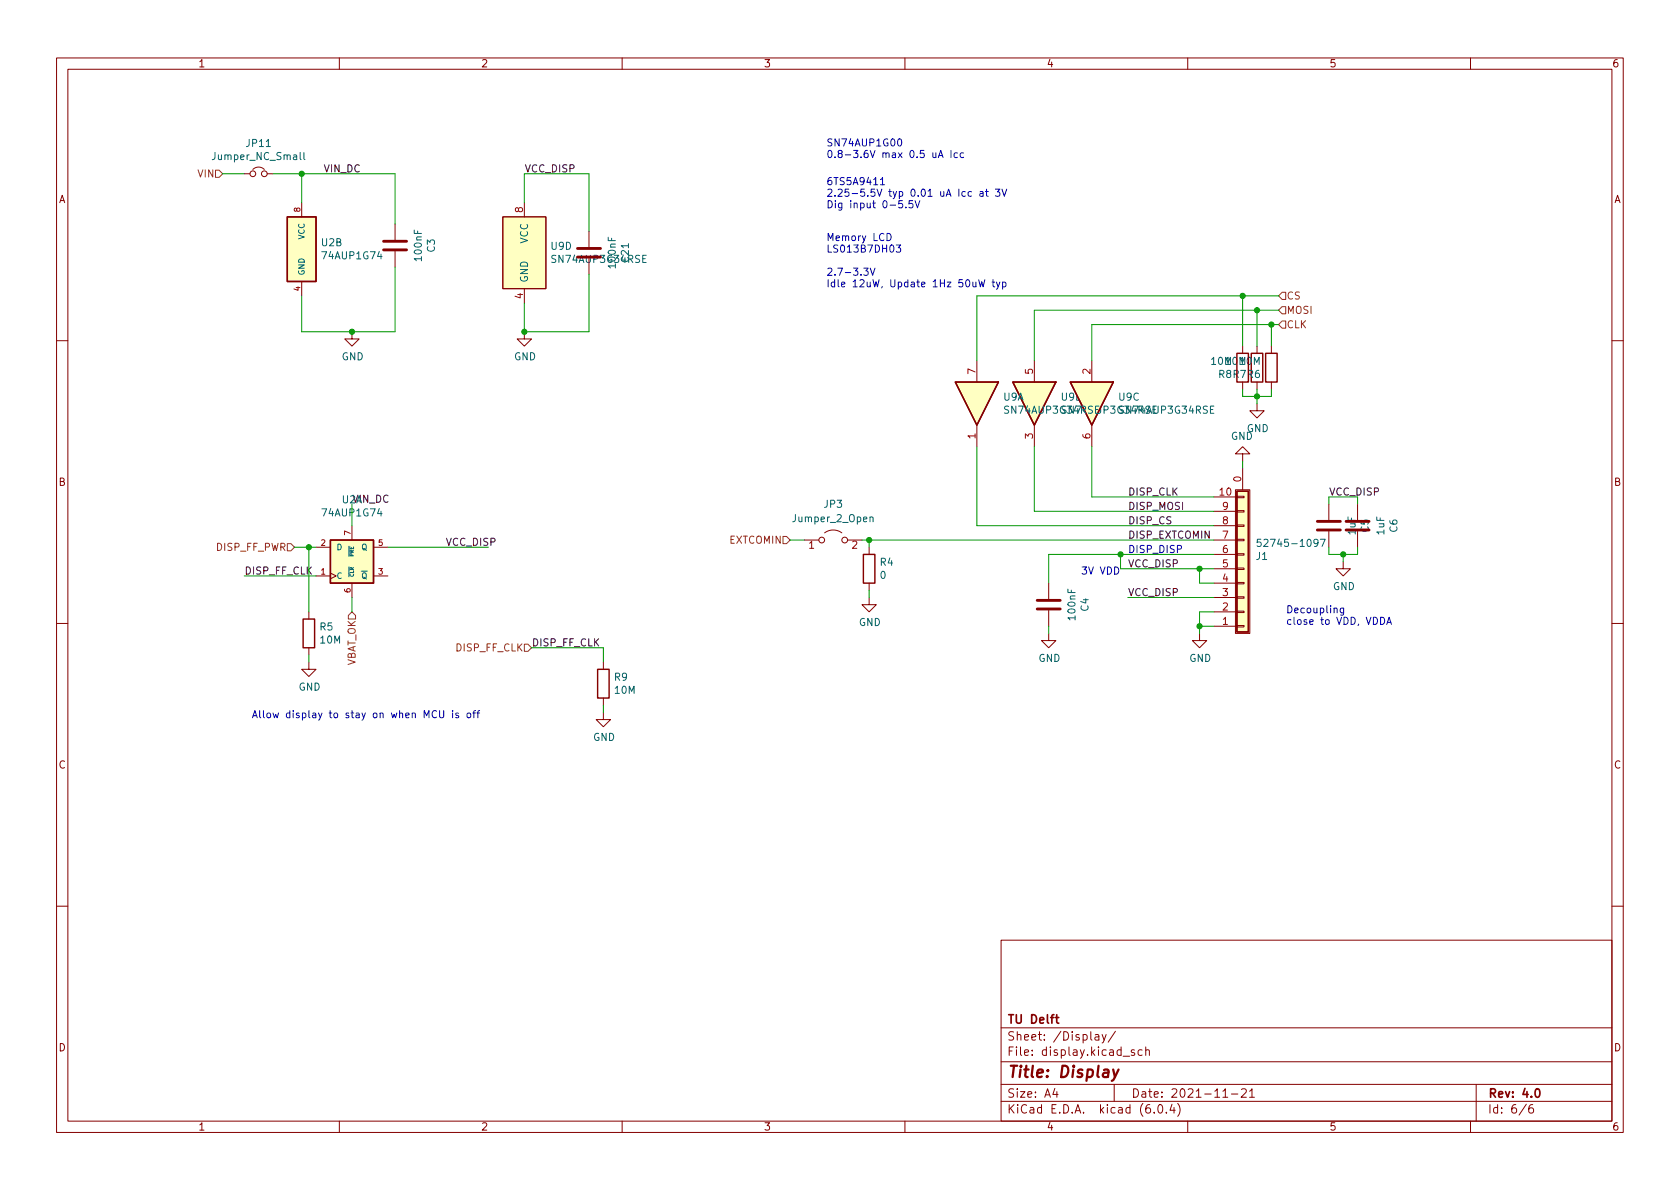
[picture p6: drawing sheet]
<svg xmlns="http://www.w3.org/2000/svg" width="297mm" height="210mm" viewBox="0 0 297 210" stroke-linecap="round" stroke-linejoin="round" font-family="sans-serif">
<g fill="none" stroke="#840000" stroke-width=".18">
<path d="M10 10.2h277v190.1h-277zM12 12.2h273v186.1h-273zM60 10.2v2M110 10.2v2M160 10.2v2M210 10.2v2M260 10.2v2M43.2 30.7h1M44.7 30a1.44 1.44 0 0 1 2 0M47.2 30.7h1.1M53.3 35.8v2.5M69.8 39.6v2.8"/>
<path d="M88.9 38.3h7.6v12.7h-7.6zM92.7 35.8v2.5M53.3 49.8v2.5M62.2 58.7v1.2h1.3l-1.3 1.3-1.2-1.3h1.2M69.8 44.4v2.8M92.7 58.7v1.2h1.3l-1.3 1.3-1.3-1.3h1.3M92.7 51v2.6M104.1 40.9v2.8M104.1 45.7v2.8M10 60.2h2M172.7 63.7v3.9M172.7 75.2v3.8"/>
<path d="M182.9 63.7v3.9M182.9 75.2v3.8M193 63.7v3.9M193 75.2v3.8M219.7 61.2v1.3M219.7 67.6v1.2M222.2 71.4v1.2h1.3l-1.3 1.3-1.2-1.3h1.2M222.2 61.2v1.3M222.2 67.6v1.2M224.8 61.2v1.3M224.8 67.6v1.2M285 60.2h2"/>
<path d="M55.9 96.8h2.5M62.2 93v2.5M66 96.8h2.6M142.2 95.5h2.6M145.8 94.2a2.54 2.54 0 0 1 3 0M149.9 95.5h2.5M153.7 96.8v1.2M214.6 95.5h4.1M214.6 87.9h4.1M214.6 98h4.1M214.6 93h4.1M214.6 90.4h4.1"/>
<path d="M218.4 86.6h2.6v25.4h-2.6zM218.7 87.8h1.3v.2h-1.3zM218.7 90.3h1.3v.2h-1.3zM218.7 92.8h1.3v.3h-1.3zM218.7 95.4h1.3v.2h-1.3zM218.7 97.9h1.3v.3h-1.3zM219.7 80.3h1.3l-1.3-1.3-1.3 1.3h1.3v1.2M219.7 82.8v3.8M234.9 89.1v2.8M234.9 94v2.8M237.5 99.3v1.3h1.3l-1.3 1.2-1.3-1.2h1.3M240 89.1v2.8"/>
<path d="M240 94v2.8M10 110.2h2M54.6 117.1v1.3h1.3l-1.3 1.2-1.3-1.2h1.3M54.6 108.2v1.3M54.6 114.5v1.3M55.9 101.8h2.5M58.4 101.3l1 .5-1 .6M62.2 103.1v2.6M66 101.8h2.6M106.7 117.1v1.3M153.7 105.7v1.2h1.2l-1.2 1.3-1.3-1.3h1.3M153.7 103.1v1.3"/>
<path d="M185.4 112v1.3h1.3l-1.3 1.2-1.3-1.2h1.3M185.4 103.1v2.8M185.4 107.9v2.8M212.1 112v1.3h1.3l-1.3 1.2-1.3-1.2h1.3M214.6 110.7h4.1M214.6 108.2h4.1M214.6 105.7h4.1M214.6 103.1h4.1M214.6 100.6h4.1M218.7 100.5h1.3v.2h-1.3zM218.7 103h1.3v.2h-1.3zM218.7 105.5h1.3v.3h-1.3z"/>
<path d="M218.7 108.1h1.3v.2h-1.3zM218.7 110.6h1.3v.3h-1.3zM285 110.2h2M106.7 126v1.2h1.2l-1.2 1.3-1.3-1.3h1.3M106.7 123.4v1.3M10 160.2h2M177 166.3h108v32h-108zM285 160.2h2M60 198.3v2M110 198.3v2M160 198.3v2M177 194.8h108"/>
<path d="M177 191.8h108M177 187.8h108M177 181.8h108M186.5 192.5l-.4 1h1M186.9 193v1M193.6 183h.6l.1 .9M194.3 183.3l-.5 .1a.29 .29 0 0 0-.2 .2 .29 .29 0 0 0 .2 .3h.5M194.9 182.9l.3 1M195.6 182.9l-.5 1.4-.2 .1M197 191.8v3M197.2 182.4l-1.3 1.9M198.6 186.8h1.1"/>
<path d="M200.6 185.7l-.4-.1-.2 .2 .1 .3 .5 .1v.4h-.6M201.9 185.7l-.4-.1-.3 .3v.4l.2 .3h.5M202.6 185.8l.2-.2 .3 .1 .1 .9M202.6 185.1v1.5M204.1 196.7v.1M204.9 195.4l.2-.1a.81 .81 0 0 1 .6 .7 .81 .81 0 0 1-.3 .8h-.2a.81 .81 0 0 1-.6-.6 .81 .81 0 0 1 .3-.8zM206.2 196.7v.1M207.2 195.3l-.3 1h.9M207.6 195.8v1M208.2 195.1a1.72 1.72 0 0 1 0 2.3M210 198.3v2M216.2 193l.4-.5v1.5"/>
<path d="M216.2 194h.9M217.7 193.5h1.2M219.5 192.7l.6-.2 .2 .2 .1 .3-1 1h1M220.9 193l.5-.5v1.5M220.9 194h.9M260 198.3v2M261 191.8v6.5M269.9 195.3l-1.3 1.9M271 195.3a.6 .6 0 0 0-.7 .7v.5l.1 .3h.5l.2-.1 .1-.5-.2-.2-.4-.1-.3 .3"/>
<circle cx="44.7" cy="30.7" r=".51"/>
<circle cx="46.7" cy="30.7" r=".51"/>
<circle cx="145.3" cy="95.5" r=".51"/>
<circle cx="149.4" cy="95.5" r=".51"/>
</g>
<path d="M186.6 179.9h.6M186.8 179.4v1.3l.4 .2M271.6 192.6l.2-.1a.82 .82 0 0 1 .6 .7 .82 .82 0 0 1-.3 .8h-.2a.81 .81 0 0 1-.6-.6 .81 .81 0 0 1 .3-.8z" fill="none" stroke="#840000" stroke-width=".3"/>
<path d="M196.8 189.1l.3 1.4M197.8 189.1l-.9 1.8-.3 .2" fill="none" stroke="#840000" stroke-width=".4"/>
<path d="M53.1 27v1l.1 .2M53.7 27v1l.2 .2M193.9 71.8v1l.2 .3h.3l.2-.3v-1M195.2 72.5l.6-.1 .1-.2v-.3l-.7-.1v1.3M196.4 71.8h.7l-.4 .5 .4 .1v.6l-.2 .1-.5-.1M198.4 71.9a.59 .59 0 0 0-.8 .6 .59 .59 0 0 0 .8 .5v-.5h-.2M153.8 91.5l.2-.1 .3 .1 .1 .8M222.9 95.4h-.6v.6l.1-.2 .5 .1 .1 .2-.1 .4-.1 .1-.5-.1M233.5 95.4h.8l-.5 1.2" fill="none" stroke="#006464" stroke-width=".18"/>
<path d="M67.8 44.2h4.1M67.8 42.7h4.1M102.1 45.5h4.1M102.1 43.9h4.1M232.9 93.7h4.1M232.9 92.2h4.1M238 93.7h4.1M238 92.2h4.1M183.4 107.7h4.1M183.4 106.2h4.1" fill="none" stroke="#840000" stroke-width=".51"/>
<path d="M50.8 38.3h5.1v11.5h-5.1zM168.9 67.6h7.6l-3.8 7.6zM179.1 67.6h7.6l-3.8 7.6zM189.2 67.6h7.6l-3.8 7.6zM218.7 62.5h2v5.1h-2zM221.2 62.5h2.1v5.1h-2.1zM223.8 62.5h2v5.1h-2zM58.4 95.5h7.6v7.6h-7.6zM152.7 98h2v5.1h-2zM218.7 86.9h2v24.9h-2zM53.6 109.5h2v5h-2zM105.7 118.4h2v5h-2z" fill="none" stroke="#840000" stroke-width=".25"/>
<g fill="#ffffc2" stroke="#ffffc2" stroke-width=".18">
<path d="M179.1 67.6h7.6l-3.8 7.6z"/>
<path d="M189.2 67.6h7.6l-3.8 7.6z"/>
<path d="M168.9 67.6h7.6l-3.8 7.6z"/>
<path d="M50.8 38.3h5.1v11.5h-5.1z"/>
<path d="M88.9 38.3h7.6v12.7h-7.6z"/>
<path d="M218.7 86.9h2v24.9h-2z"/>
<path d="M58.4 95.5h7.6v7.6h-7.6z"/>
</g>
<path d="M38.1 30.1h.6l.7 .6-.7 .7h-.6zM226.7 54.2h.6v1.3h-.6l-.6-.6zM226.7 51.7h.6v1.3h-.6l-.6-.7zM226.7 56.8h.6v1.2h-.6l-.6-.6zM50.8 96.1h.6l.7 .7-.7 .6h-.6zM138.4 94.9h.7l.6 .6-.6 .6h-.7zM62.2 108.2l.7 .6v.7h-1.3v-.7zM92.7 113.9h.6l.7 .6-.7 .7h-.6z" fill="none" stroke="#725600" stroke-width=".18"/>
<g fill="none" stroke="#0000c2" stroke-width=".18">
<path d="M155.7 31.8l.3-.4v1.3M155.7 32.7h.7M158.8 24.7l.2-.1a.68 .68 0 0 1 .4 .6 .68 .68 0 0 1-.4 .6l-.2-.1-.1-.4zM159.6 35.5h-.7v.6l.2-.1h.4l.1 .2v.4l-.2 .2-.5-.2M160.2 36.6v.2M161.4 35.5h-.6l-.1 .6 .2-.1h.4l.1 .2v.4l-.2 .2-.5-.2M161.8 35.5l.4 1.3 .4-1.3M165.9 27.9l.4-1.3 .4 1.3M166 27.5h.6M168.1 26.6v1.3M169.3 27.1l-.4-.1-.2 .3 .1 .5h.5M170.4 27.1l-.4-.1-.2 .3 .1 .5h.5"/>
<path d="M171.8 33.9h-.4l-.2 .2 .1 .6h.5M173.3 33.9h.5v.8M173.8 34.2h-.4l-.2 .2 .2 .3h.4M174.2 33.9h.5M174.4 33.4v1.1l.3 .2M176 33.4h.8l-.4 .5 .3 .1v.6l-.2 .1-.5-.1M177.2 33.4l.4 1.3 .4-1.3M152.7 47.4h.8l-.4 .5 .3 .1v.6l-.1 .1-.6-.1M153.9 47.4l.4 1.3 .4-1.3M156.8 41.3a.64 .64 0 0 1 .8 .6 .64 .64 0 0 1-.8 .6zM158.5 43.3h.7l-.4 .5 .4 .1v.6l-.2 .1-.5-.1M173 49.5l.3 1.2 .3-.9 .2 .9 .3-1.2"/>
<path d="M175.4 49.9h.5M175.6 49.5v1l.3 .2M176.2 49.9l.3 .8M176.8 49.9l-.4 1.1-.2 .2M177.3 49.9h.3l.3 .2-.1 .6h-.5M177.3 49.9v1.3M237.6 107.5v1.1l-.3 .2-.3-.1M237.6 107.6l-.4-.1-.2 .3 .1 .5h.5M244.1 109.1a.64 .64 0 0 1 .7 .7 .64 .64 0 0 1-.7 .6zM245.2 110.4l.4-1.3 .4 1.3M245.3 110.1h.6M77.2 125.8a.6 .6 0 0 0-.9 .4 .6 .6 0 0 0 .6 .7l.3-.1"/>
<path d="M77.7 125.7v1l.3 .2h.2l.3-.2v-1M80 125.7v.1M80 126.1v.8M81.1 126.1h-.3l-.2 .2v.1l.5 .2v.3h-.5M82.7 126.1h.3l.2 .2v.4l-.2 .2h-.3l-.1-.2zM83.6 126.1h.5M84.1 125.7l-.3 .1v1.1M84.3 126.1h.5M84.8 125.7l-.3 .1v1.1"/>
</g>
<g fill="none" stroke="#009600" stroke-width=".18">
<path d="M39.4 30.7h3.8M48.3 30.7h21.5v8.9M53.3 30.7v5.1M92.7 35.8v-5.1h11.4v10.2M69.8 47.2v11.5h-16.5v-6.4M104.1 48.5v10.2h-11.4v-5.1M219.7 52.3v8.9M222.2 54.9v6.3M224.8 57.4v3.8M226.1 57.4h-33.1v6.3M226.1 54.9h-43.2v8.8M226.1 52.3h-53.4v11.4"/>
<path d="M172.7 79v14h41.9M182.9 79v11.4h31.7M193 79v8.9h21.6M219.7 68.8v1.3h5.1v-1.3M222.2 68.8v2.6M52.1 96.8h3.8M54.6 96.8v11.4M62.2 89.1v3.9M68.6 96.8h17.8M139.7 95.5h2.5M152.4 95.5h62.2M153.7 95.5v1.3"/>
<path d="M198.1 98v2.6h16.5M214.6 98h-29.2v5.1M219.7 81.5v1.3M234.9 96.8v1.2h5.1v-1.2M234.9 89.1v-1.2h5.1v1.2M237.5 98v1.3M43.2 101.8h12.7M54.6 115.8v1.3M62.2 105.7v2.5M94 114.5h12.7v2.6M153.7 104.4v1.3M185.4 110.7v1.3"/>
<path d="M199.4 105.7h15.2M212.1 100.6v2.5h2.5M212.1 110.7h2.5M214.6 108.2h-2.5v3.8M106.7 124.7v1.3"/>
</g>
<g fill="#009600" stroke="#009600" stroke-width=".18">
<circle cx="237.5" cy="98" r=".46"/>
<circle cx="219.7" cy="52.3" r=".46"/>
<circle cx="222.2" cy="54.9" r=".46"/>
<circle cx="224.8" cy="57.4" r=".46"/>
<circle cx="222.2" cy="70.1" r=".46"/>
<circle cx="198.1" cy="98" r=".46"/>
<circle cx="92.7" cy="58.7" r=".46"/>
<circle cx="153.7" cy="95.5" r=".46"/>
<circle cx="212.1" cy="100.6" r=".46"/>
<circle cx="212.1" cy="110.7" r=".46"/>
<circle cx="53.3" cy="30.7" r=".46"/>
<circle cx="62.2" cy="58.7" r=".46"/>
<circle cx="54.6" cy="96.8" r=".46"/>
</g>
<text font-size="2.8" fill="#840000" x="178" y="190.6">Title: Display</text>
<g font-size="2.1" fill="#840000">
<text x="178" y="184">Sheet: /Display/</text>
<text x="178" y="181">TU Delft</text>
<text x="178" y="186.7">File: display.kicad_sch</text>
<text x="178" y="196.9">KiCad E.D.A. kicad (6.0.4)</text>
<text x="178" y="194.1">Size: A4</text>
<text x="200" y="194.1">Date: 2021-11-21</text>
<text x="263" y="194.1">Rev: 4.0</text>
<text x="263" y="196.9">Id: 6/6</text>
</g>
<g font-size="1.8" fill="#840000">
<text x="35" y="11.9">1</text>
<text x="85" y="11.9">2</text>
<text x="135" y="11.9">3</text>
<text x="185" y="11.9">4</text>
<text x="235" y="11.9">5</text>
<text x="285" y="11.9">6</text>
<text x="10.3" y="35.9">A</text>
<text x="285.3" y="35.9">A</text>
<text x="10.3" y="85.9">B</text>
<text x="285.3" y="85.9">B</text>
<text x="10.3" y="135.9">C</text>
<text x="285.3" y="135.9">C</text>
<text x="10.3" y="185.9">D</text>
<text x="285.3" y="185.9">D</text>
<text x="35" y="199.9">1</text>
<text x="85" y="199.9">2</text>
<text x="135" y="199.9">3</text>
<text x="185" y="199.9">4</text>
<text x="235" y="199.9">5</text>
<text x="285" y="199.9">6</text>
</g>
<g font-size="1.8" fill="#006464">
<text x="37.9" y="28.3">Jumper_NC_Small</text>
<text x="43.7" y="26">JP11</text>
<text x="56.9" y="43.5">U2B</text>
<text x="57.2" y="45.8">74AUP1G74</text>
<text x="74.6" y="46" transform="rotate(-90 74.6 46)">100nF</text>
<text x="76.9" y="44.6" transform="rotate(-90 76.9 44.6)">C3</text>
<text x="93.3" y="43.1" transform="rotate(-90 93.3 43.1)">VCC</text>
<text x="97.4" y="44.2">U9D</text>
<text x="97.8" y="46.5">SN74AUP3G34RSE</text>
<text x="108.9" y="47.3" transform="rotate(-90 108.9 47.3)">100nF</text>
<text x="111.2" y="46.3" transform="rotate(-90 111.2 46.3)">C21</text>
<text x="93.3" y="50" transform="rotate(-90 93.3 50)">GND</text>
<text x="60.4" y="63.7">GND</text>
<text x="90.9" y="63.7">GND</text>
<text x="214.2" y="64.5">10M</text>
<text x="216.7" y="64.5">10M</text>
<text x="219.3" y="64.5">10M</text>
<text x="177.4" y="70.8">U9A</text>
<text x="187.7" y="70.8">U9B</text>
<text x="197.8" y="70.8">U9C</text>
<text x="215.5" y="66.8">R8R7R6</text>
<text x="177.9" y="73.1">SN74AUP3G34RSE</text>
<text x="198.2" y="73.1">SN74AUP3G34RSE</text>
<text x="217.6" y="77.8">GND</text>
<text x="220.4" y="76.4">GND</text>
<text x="145.7" y="89.8">JP3</text>
<text x="57.2" y="91.3">74AUP1G74</text>
<text x="140.4" y="92.3">Jumper_2_Open</text>
<text x="239.7" y="94.5" transform="rotate(-90 239.7 94.5)">1uF</text>
<text x="242" y="94.1" transform="rotate(-90 242 94.1)">C5</text>
<text x="244.8" y="94.5" transform="rotate(-90 244.8 94.5)">1uF</text>
<text x="247.1" y="94.1" transform="rotate(-90 247.1 94.1)">C6</text>
<text x="155.6" y="100">R4</text>
<text x="222.1" y="99">J1</text>
<text x="223.5" y="96.7">52745-1097</text>
<text x="155.6" y="102.4">0</text>
<text x="235.7" y="104.3">GND</text>
<text x="56.6" y="111.5">R5</text>
<text x="56.7" y="113.8">10M</text>
<text x="151.8" y="110.7">GND</text>
<text x="190.1" y="109.5" transform="rotate(-90 190.1 109.5)">100nF</text>
<text x="192.5" y="108.1" transform="rotate(-90 192.5 108.1)">C4</text>
<text x="183.6" y="117">GND</text>
<text x="210.3" y="117">GND</text>
<text x="52.8" y="122.1">GND</text>
<text x="108.6" y="120.4">R9</text>
<text x="108.8" y="122.7">10M</text>
<text x="104.8" y="131">GND</text>
</g>
<g font-size="1.8" fill="#0000c2">
<text x="146" y="25.9">SN74AUP1G00</text>
<text x="146" y="27.9">0.8-3.6V max 0.5 uA Icc</text>
<text x="146" y="32.7">6TS5A9411</text>
<text x="146" y="34.8">2.25-5.5V typ 0.01 uA Icc at 3V</text>
<text x="146" y="36.8">Dig input 0-5.5V</text>
<text x="146" y="42.6">Memory LCD</text>
<text x="146" y="44.7">LS013B7DH03</text>
<text x="146" y="48.7">2.7-3.3V</text>
<text x="146" y="50.8">Idle 12uW, Update 1Hz 50uW typ</text>
<text x="191.7" y="101.6">3V VDD</text>
<text x="199.4" y="97.8">DISP_DISP</text>
<text x="227.3" y="108.4">Decoupling</text>
<text x="227.3" y="110.5">close to VDD, VDDA</text>
<text x="44.4" y="127">Allow display to stay on when MCU is off</text>
</g>
<g font-size="1.8" fill="#725600">
<text x="35" y="31.4">VIN</text>
<text x="227.4" y="53">CS</text>
<text x="227.4" y="55.5">MOSI</text>
<text x="227.4" y="58">CLK</text>
<text x="38.3" y="97.4">DISP_FF_PWR</text>
<text x="129" y="96.1">EXTCOMIN</text>
<text x="62.9" y="118" transform="rotate(-90 62.9 118)">VBAT_OK</text>
<text x="80.7" y="115.2">DISP_FF_CLK</text>
</g>
<g font-size="1.8" fill="#0f0f0f">
<text x="57.1" y="30.5">VIN_DC</text>
<text x="92.7" y="30.5">VCC_DISP</text>
<text x="60.5" y="89">U2A</text>
<text x="62.2" y="88.9">VIN_DC</text>
<text x="199.4" y="87.6">DISP_CLK</text>
<text x="234.9" y="87.6">VCC_DISP</text>
<text x="199.4" y="92.7">DISP_CS</text>
<text x="199.4" y="95.2">DISP_EXTCOMIN</text>
<text x="199.4" y="90.2">DISP_MOSI</text>
<text x="43.2" y="101.6">DISP_FF_CLK</text>
<text x="78.7" y="96.5">VCC_DISP</text>
<text x="199.4" y="100.3">VCC_DISP</text>
<text x="199.4" y="105.4">VCC_DISP</text>
<text x="94" y="114.3">DISP_FF_CLK</text>
</g>
<g font-size="1.8" fill="#a90000">
<text x="92.5" y="37.6" transform="rotate(-90 92.5 37.6)">8</text>
<text x="92.5" y="52.8" transform="rotate(-90 92.5 52.8)">4</text>
<text x="172.5" y="66.1" transform="rotate(-90 172.5 66.1)">7</text>
<text x="182.6" y="66.1" transform="rotate(-90 182.6 66.1)">5</text>
<text x="192.8" y="66.1" transform="rotate(-90 192.8 66.1)">2</text>
<text x="172.5" y="77.6" transform="rotate(-90 172.5 77.6)">1</text>
<text x="182.6" y="77.6" transform="rotate(-90 182.6 77.6)">3</text>
<text x="192.8" y="77.6" transform="rotate(-90 192.8 77.6)">6</text>
<text x="215.7" y="87.6">10</text>
<text x="219.5" y="85.2" transform="rotate(-90 219.5 85.2)">0</text>
<text x="216.2" y="95.2">7</text>
<text x="216.2" y="92.7">8</text>
<text x="216.2" y="90.2">9</text>
<text x="143" y="97">1</text>
<text x="150.6" y="97">2</text>
<text x="216.2" y="100.3">5</text>
<text x="216.2" y="97.8">6</text>
<text x="216.2" y="107.9">2</text>
<text x="216.2" y="105.4">3</text>
<text x="216.2" y="102.9">4</text>
<text x="216.2" y="110.5">1</text>
</g>
<g font-size="1.4" fill="#a90000">
<text x="53.1" y="37.5" transform="rotate(-90 53.1 37.5)">8</text>
<text x="53.1" y="51.4" transform="rotate(-90 53.1 51.4)">4</text>
<text x="62" y="94.6" transform="rotate(-90 62 94.6)">7</text>
<text x="56.8" y="101.6">1</text>
<text x="56.8" y="96.5">2</text>
<text x="66.9" y="101.6">3</text>
<text x="66.9" y="96.5">5</text>
<text x="62" y="104.8" transform="rotate(-90 62 104.8)">6</text>
</g>
<g font-size="1.4" fill="#006464">
<text x="53.8" y="42.4" transform="rotate(-90 53.8 42.4)">VCC</text>
<text x="53.8" y="48.8" transform="rotate(-90 53.8 48.8)">GND</text>
<text x="59.4" y="97.3">D</text>
<text x="63.9" y="97.3">Q</text>
<text x="59.4" y="102.4">C</text>
<text x="62.8" y="102.4">~{Q}</text>
</g>
<text font-size=".9" fill="#006464" x="62.5" y="102.1" transform="rotate(-90 62.5 102.1)">~{CLR} ~{PRE}</text>
</svg>
